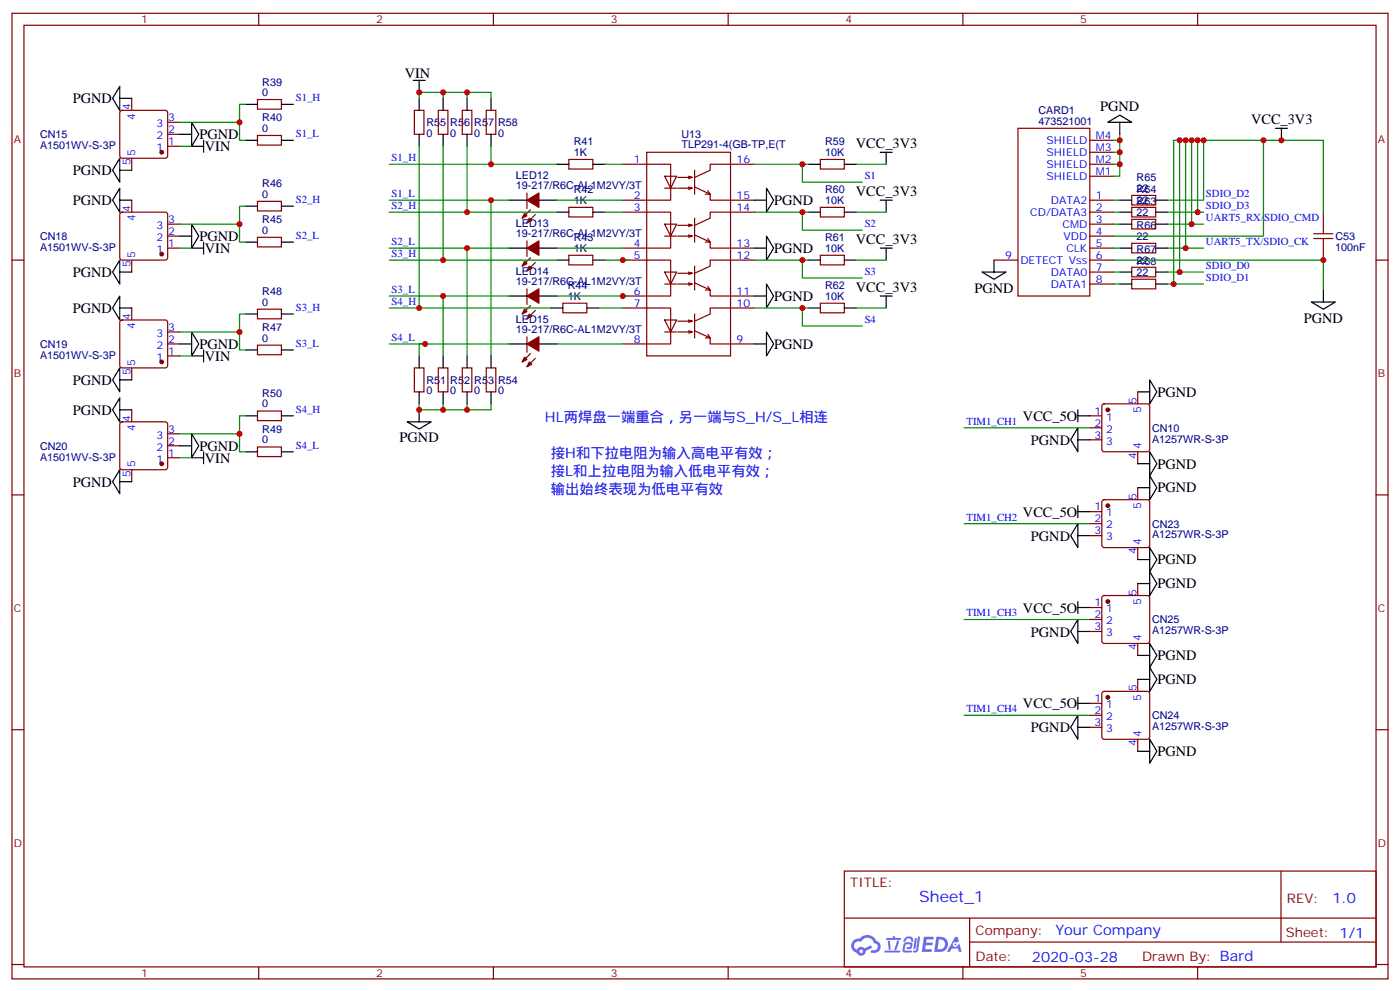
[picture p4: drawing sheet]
<svg xmlns="http://www.w3.org/2000/svg" width="412mm" height="292mm" viewBox="0 0 412 292" stroke-linecap="round" stroke-linejoin="round" font-family="sans-serif">
<g fill="none" stroke="#870000" stroke-width=".35">
<path d="M3.5 3.9h405.4v284.4h-405.4zM7.1 7.4h398.2v277.3h-398.2zM76.2 3.9v3.5M145.3 3.9v3.5M214.5 3.9v3.5M283.6 3.9v3.5M352.8 3.9v3.5M3.5 76.6h3.6M405.3 76.6h3.6M3.5 145.7h3.6M405.3 145.7h3.6M3.5 214.9h3.6"/>
<path d="M405.3 214.9h3.6M248.7 256.5h156.6v28.2h-156.6zM377.3 256.5v20.9M248.7 270.4h156.5M285.6 277.4h119.6M285.6 270.4v14.1M3.5 284h3.6M76.2 284.7v3.6M145.3 284.7v3.6M214.5 284.7v3.6M283.6 284.7v3.6M352.8 284.7v3.6"/>
<path d="M405.3 284h3.6"/>
</g>
<g fill="#5487ff">
<path d="M272.1 275.8h2.6l.3 .2-.1 .6h-2l-.1 1h1.6l.4 .4-.4 .4h-1.7l-.2 1.1 1.8 .1 .3 .3-.2 .4h-2.9z"/>
<path d="M281.4 275.9h.7l.4 1.3-.7 .3a.74 .74 0 0 0-1.1 .3 .74 .74 0 0 0 .5 1.1 .74 .74 0 0 0 .9-.7l.5-.3 .7 2.4h-.9l-.2-1h-1.9l-.5 1h-.9z"/>
<path d="M269.5 276.3h.6l-.4 2.9a.31 .31 0 0 1-.3 .3 .31 .31 0 0 1-.3-.3z"/>
<path d="M270.4 275.8h.6l-.5 4a.89 .89 0 0 1-.7 .7 .89 .89 0 0 1-.9-.3l1-.5z"/>
<path d="M266.8 276l.6-.2 1.2 .1 .5 1.3-.6 .1-.4-.9-1 .1a.95 .95 0 0 1-1 .8l-.1-.2z"/>
<path d="M266.4 277.7l1.8-.2a1.04 1.04 0 0 1 .6 1.1 1.04 1.04 0 0 1-.8 .9h-.7a.29 .29 0 0 1-.3-.4 .29 .29 0 0 1 .3-.2h.7l.2-.8h-1.4l-.4 1.8h1.9a.29 .29 0 0 1 .3 .3 .29 .29 0 0 1-.3 .3h-2l-.4-.3 .2-2.1z"/>
<path d="M260.5 279.9h4.4a.3 .3 0 0 1 .3 .3 .3 .3 0 0 1-.3 .3h-4.3z"/>
<path d="M264.3 277h.6l-.5 1.6a1.02 1.02 0 0 1-.7 1.2l-.2-.3z"/>
<path d="M261.5 277h.6l.3 2.4-.3 .3-.3-.2z"/>
<path d="M261.1 276.2h1.9l.2-.5h.5l-.1 .5h1.5a.29 .29 0 0 1 .3 .3 .29 .29 0 0 1-.3 .3h-3.9z"/>
<path d="M275.8 275.9l-.6 4.4h1.4a2.27 2.27 0 0 0 2.7-2.3 2.27 2.27 0 0 0-2.7-2.1zM276.6 276.6a1.5 1.5 0 0 1 1.8 1.6 1.5 1.5 0 0 1-1.9 1.3h-.3z"/>
<path d="M251.4 277a2.09 2.09 0 0 0 1 3.5 1.37 1.37 0 0 0 1.5 .9 1.37 1.37 0 0 0 1.1-1.4l2-1-.5-.7-1.8 1a1.4 1.4 0 0 0-2.3 .4 1.32 1.32 0 0 1-.6-1.9 1.32 1.32 0 0 1 1.9-.4 2.02 2.02 0 0 1 2-1.3 2.02 2.02 0 0 1 1.8 1.7 1.09 1.09 0 0 1 1.1 1.3 1.09 1.09 0 0 1-1.6 .7 .41 .41 0 0 0-.5 .3 .41 .41 0 0 0 .4 .5 1.89 1.89 0 0 0 2.4-1.2 1.89 1.89 0 0 0-1.2-2.4 2.98 2.98 0 0 0-5-.6l-1 .1zM253.2 280.1a.52 .52 0 0 1 1 0 .52 .52 0 0 1-1 0z"/>
<circle cx="281.4" cy="278.1" r=".28"/>
</g>
<g fill="none" stroke="#870000" stroke-width=".35">
<path d="M35.5 32.7l.5-.2h12.7l.5 .2 .2 .5v12.7l-.2 .5-.5 .2h-12.7l-.5-.2-.2-.5v-12.7zM38.8 29v3.5M49.4 39.5h3.5M49.4 36h3.5M75.8 29.3h7.1v2.8h-7.1zM75.8 39.9h7.1v2.8h-7.1zM122.1 32.5h2.8v7h-2.8zM129.1 32.5h2.8v7h-2.8zM136.2 32.5h2.8v7h-2.8zM143.2 32.5h2.8v7h-2.8zM299.9 37.8h21.1v49.4h-21.1zM38.8 46.6v3.5"/>
<path d="M38.8 58.9v3.6M49.4 43.1h3.5M75.8 59.3h7.1v2.8h-7.1zM155.2 56.8v4.6M167.6 47h7v2.8h-7zM183.4 48.4h14.2v10.5h-14.2M190.5 44.8h24.7v60h-24.7zM195.8 51.9h3.5l-1.7 3.5zM195.8 55.4h3.5M202.8 51.9l1.1 .3h-4.2M202.8 55.1l1.1 .3h-4.2M203.9 52.2l-1.1 .4"/>
<path d="M203.9 55.4l-1.1 .4M204.6 55.1l4.6 2.1-.7-1.1M204.6 50.1v7.1M207.8 57.2h1.4v1.7h13M222.2 48.4h-13v1.7l-4.6 2.1M241.7 47h7v2.8h-7zM321 48.4h7.1M321 58.9h7.1M321 51.9h7.1M321 44.8h7.1M321 41.3h7.1M333.4 57.5h7v2.9h-7z"/>
<path d="M35.5 62.7l.5-.2h12.7l.5 .2 .2 .5v12.7l-.2 .5-.5 .2h-12.7l-.5-.2-.2-.5v-12.7zM38.8 76.6v3.5M49.4 69.5h3.5M49.4 73.1h3.5M49.4 66h3.5M75.8 69.9h7.1v2.8h-7.1zM155.2 70.9v4.6M156.3 61.8l-2.5 2.4M156.3 75.9l-2.5 2.5M157.7 63.2l-2.5 2.5M157.7 77.3l-2.5 2.5M167.6 61.1h7v2.8h-7z"/>
<path d="M167.6 75.2h7v2.8h-7zM183.4 62.5h14.2v10.6h-14.2M183.4 76.6h14.2v10.6h-14.2M195.8 66h3.5l-1.7 3.5zM195.8 69.5h3.5M202.8 66l1.1 .4h-4.2M202.8 69.2l1.1 .3h-4.2M203.9 66.4l-1.1 .3M203.9 69.5l-1.1 .4M204.6 69.2l4.6 2.1-.7-1.1M204.6 64.2v7.1M204.6 78.4v7"/>
<path d="M207.8 71.3h1.4v1.8h13M222.2 62.5h-13v1.7l-4.6 2.2M222.2 76.6h-13v1.8l-4.6 2.1M241.7 61.1h7v2.8h-7zM241.7 75.2h7v2.8h-7zM292.8 76.6h7.1M321 69.5h7.1M321 62.5h7.1M321 73.1h7.1M321 76.6h7.1M321 66h7.1M333.4 71.6h7v2.9h-7z"/>
<path d="M333.4 64.6h7v2.8h-7zM333.4 61.1h7v2.8h-7zM333.4 78.7h7v2.8h-7zM389.8 62.5v3.5M389.8 73.1v3.5M35.5 94.4l.5-.2h12.7l.5 .2 .2 .5v12.7l-.2 .5-.5 .2h-12.7l-.5-.2-.2-.5v-12.7zM38.8 90.7v3.5M49.4 97.8h3.5M75.8 91.1h7.1v2.8h-7.1zM155.2 85.1v4.5M155.2 99.2v4.6M156.3 90l-2.5 2.5"/>
<path d="M157.7 91.4l-2.5 2.5M165.8 89.3h7.1v2.8h-7.1zM183.4 90.7h14.2v10.6h-14.2M195.8 80.1h3.5l-1.7 3.5zM195.8 94.2h3.5l-1.7 3.6zM195.8 83.6h3.5M195.8 97.8h3.5M202.8 80.1l1.1 .4h-4.2M202.8 83.3l1.1 .3h-4.2M202.8 94.2l1.1 .4h-4.2M202.8 97.4l1.1 .4h-4.2M203.9 80.5l-1.1 .3"/>
<path d="M203.9 83.6l-1.1 .4M203.9 94.6l-1.1 .3M203.9 97.8l-1.1 .3M204.6 83.3l4.6 2.1-.7-1.1M204.6 97.4l4.6 2.1-.7-1M204.6 92.5v7M207.8 85.4h1.4v1.8h13M207.8 99.5h1.4v1.8h13M222.2 90.7h-13v1.8l-4.6 2.1M241.7 89.3h7v2.8h-7zM321 83.6h7.1M321 80.1h7.1"/>
<path d="M333.4 82.2h7v2.9h-7zM38.8 108.3v3.6M49.4 101.3h3.5M49.4 104.8h3.5M75.8 101.6h7.1v2.9h-7.1zM122.1 108.3h2.8v7.1h-2.8zM129.1 108.3h2.8v7.1h-2.8zM136.2 108.3h2.8v7.1h-2.8zM143.2 108.3h2.8v7.1h-2.8zM156.3 104.1l-2.5 2.5M157.7 105.5l-2.5 2.5M324.8 119.1l.5-.2h12.7l.5 .2 .2 .5v12.7l-.3 .5-.4 .2h-12.7l-.5-.2-.2-.5v-12.7z"/>
<path d="M335.1 115.4v3.5M35.5 124.4l.5-.2h12.7l.5 .2 .2 .5v12.7l-.2 .5-.5 .2h-12.7l-.5-.2-.2-.5v-12.7zM38.8 120.7v3.5M38.8 138.3v3.6M49.4 134.8h3.5M49.4 131.3h3.5M49.4 127.7h3.5M75.8 131.6h7.1v2.8h-7.1zM75.8 121h7.1v2.9h-7.1zM321 122.4h3.6M321 126h3.6M321 129.5h3.6"/>
<path d="M335.1 133v3.6M321 150.7h3.6M321 154.2h3.6M321 157.7h3.6M324.8 147.4l.5-.3h12.7l.5 .3 .2 .4v12.7l-.3 .5-.4 .3h-12.7l-.5-.3-.2-.5v-12.7zM335.1 143.6v3.5M321 178.9h3.6M324.8 175.6l.5-.2h12.7l.5 .2 .2 .5v12.7l-.3 .5-.4 .2h-12.7l-.5-.3-.2-.4v-12.7zM335.1 161.3v3.5M335.1 171.8v3.6M321 182.4h3.6M321 185.9h3.6"/>
<path d="M335.1 189.5v3.5M321 207.1h3.6M321 210.6h3.6M321 214.2h3.6M324.8 203.8l.5-.2h12.7l.5 .2 .2 .5v12.7l-.3 .5-.4 .2h-12.7l-.5-.2-.2-.5v-12.7zM335.1 200.1v3.5M335.1 217.7v3.5"/>
</g>
<g fill="#870000" stroke="#870000" stroke-width=".35">
<path d="M155.2 58.9l3.5-2.1v4.3z"/>
<path d="M154.5 62.8l.7 .7-1.4 .7z"/>
<path d="M155.9 64.2l.7 .7-1.4 .8z"/>
<path d="M155.2 73.1l3.5-2.2v4.3z"/>
<path d="M154.5 76.9l.7 .7-1.4 .8z"/>
<path d="M155.9 78.4l.7 .7-1.4 .7z"/>
<path d="M155.2 87.2l3.5-2.1v4.2z"/>
<path d="M154.5 91.1l.7 .7-1.4 .7z"/>
<path d="M155.9 92.5l.7 .7-1.4 .7z"/>
<path d="M155.2 101.3l3.5-2.1v4.2z"/>
<path d="M154.5 105.2l.7 .7-1.4 .7z"/>
<path d="M155.9 106.6l.7 .7-1.4 .7z"/>
<circle cx="47.6" cy="44.8" r=".53"/>
<circle cx="47.6" cy="74.8" r=".53"/>
<circle cx="47.6" cy="106.6" r=".53"/>
<circle cx="47.6" cy="136.6" r=".53"/>
<circle cx="326.3" cy="120.7" r=".53"/>
<circle cx="326.3" cy="148.9" r=".53"/>
<circle cx="326.3" cy="205.4" r=".53"/>
<circle cx="326.3" cy="177.1" r=".53"/>
</g>
<g fill="none" stroke="#000" stroke-width=".35">
<path d="M35.3 25.4v7.1l-2.1-3.5zM35.3 29h3.5M52.9 39.5h3.5M56.4 36l2.2 3.5-2.2 3.6zM72.3 30.7h3.5M82.9 30.7h3.5M121.7 23.7h3.5M123.5 23.7v3.5M123.5 29v3.5M123.5 39.5v3.6M130.5 29v3.5M130.5 39.5v3.6"/>
<path d="M137.6 29v3.5M137.6 39.5v3.6M144.6 29v3.5M144.6 39.5v3.6M326.3 36l3.5-2.1 3.6 2.1zM329.8 36v3.5M375.7 37.8h3.5M377.5 37.8v3.5M35.3 46.6v7.1l-2.1-3.6zM35.3 55.4v7.1l-2.1-3.6zM35.3 58.9h3.5M35.3 50.1h3.5"/>
<path d="M56.4 43.1h3.6M60 41.3v3.5M72.3 41.3h3.5M82.9 41.3h3.5M149.9 58.9h5.3M158.7 58.9h5.3M164 48.4h3.6M174.6 48.4h3.6M222.2 58.9h3.6M225.8 55.4l2.1 3.5-2.1 3.6zM238.1 48.4h3.6M248.7 48.4h3.5"/>
<path d="M259.3 58.9h3.5M259.3 44.8h3.5M261.1 44.8v3.6M261.1 58.9v3.6M329.8 58.9h3.6M340.4 58.9h3.6M35.3 76.6v7l-2.1-3.5zM52.9 69.5h3.5M56.4 66l2.2 3.5-2.2 3.6zM56.4 73.1h3.6M60 71.3v3.5M72.3 71.3h3.5"/>
<path d="M72.3 60.7h3.5M82.9 71.3h3.5M82.9 60.7h3.5M149.9 73.1h5.3M158.7 73.1h5.3M164 62.5h3.6M164 76.6h3.6M174.6 62.5h3.6M174.6 76.6h3.6M222.2 73.1h3.6M225.8 69.5l2.1 3.6-2.1 3.5zM238.1 62.5h3.6"/>
<path d="M238.1 76.6h3.6M248.7 62.5h3.5M248.7 76.6h3.5M259.3 73.1h3.5M261.1 73.1v3.5M292.8 76.6v3.5M329.8 73.1h3.6M329.8 62.5h3.6M329.8 66h3.6M340.4 73.1h3.6M340.4 62.5h3.6M340.4 66h3.6"/>
<path d="M35.3 87.2v7l-2.1-3.5zM35.3 90.7h3.5M35.3 80.1h3.5M56.4 97.8l2.2 3.5-2.2 3.5zM72.3 92.5h3.5M82.9 92.5h3.5M149.9 87.2h5.3M158.7 87.2h5.3M162.3 90.7h3.5M172.9 90.7h3.5M222.2 87.2h3.6M225.8 83.6l2.1 3.6-2.1 3.5z"/>
<path d="M225.8 97.8l2.1 3.5-2.1 3.5zM238.1 90.7h3.6M248.7 90.7h3.5M259.3 87.2h3.5M261.1 87.2v3.5M289.3 80.1h7l-3.5 2.1zM329.8 80.1h3.6M329.8 83.6h3.6M340.4 80.1h3.6M340.4 83.6h3.6M386.3 88.9h7l-3.5 2.2zM389.8 85.4v3.5"/>
<path d="M35.3 108.3v7.1l-2.1-3.5zM35.3 117.2v7l-2.1-3.5zM35.3 111.9h3.5M52.9 101.3h3.5M56.4 104.8h3.6M60 103v3.6M72.3 103h3.5M82.9 103h3.5M123.5 104.8v3.5M123.5 115.4v3.5M130.5 104.8v3.5M130.5 115.4v3.5"/>
<path d="M137.6 104.8v3.5M137.6 115.4v3.5M144.6 104.8v3.5M144.6 115.4v3.5M149.9 101.3h5.3M158.7 101.3h5.3M222.2 101.3h3.6M335.1 115.4h3.6M338.7 111.9l2.1 3.5-2.1 3.5zM35.3 138.3v7.1l-2.1-3.5zM35.3 120.7h3.5M52.9 131.3h3.5"/>
<path d="M56.4 127.7l2.2 3.6-2.2 3.5zM56.4 134.8h3.6M60 133v3.6M72.3 133h3.5M72.3 122.4h3.5M82.9 133h3.5M82.9 122.4h3.5M119.9 124.2h7.1l-3.5 2.1zM123.5 120.7v3.5M317.5 126v7l-2.1-3.5zM317.5 122.4h3.5M317.5 129.5h3.5"/>
<path d="M317.5 120.7v3.5M335.1 136.6h3.6M338.7 133l2.1 3.6-2.1 3.5zM35.3 141.9h3.5M317.5 154.2v7.1l-2.1-3.6zM317.5 148.9v3.5M317.5 150.7h3.5M317.5 157.7h3.5M335.1 143.6h3.6M338.7 140.1l2.1 3.5-2.1 3.5zM317.5 177.1v3.6M317.5 178.9h3.5"/>
<path d="M335.1 164.8h3.6M335.1 171.8h3.6M338.7 161.3l2.1 3.5-2.1 3.5zM338.7 168.3l2.1 3.5-2.1 3.6zM317.5 182.4v7.1l-2.1-3.6zM317.5 185.9h3.5M335.1 193h3.6M338.7 196.5l2.1 3.6-2.1 3.5zM338.7 189.5l2.1 3.5-2.1 3.5zM317.5 210.6v7.1l-2.1-3.5zM317.5 205.4v3.5M317.5 214.2h3.5"/>
<path d="M317.5 207.1h3.5M335.1 200.1h3.6M338.7 217.7l2.1 3.5-2.1 3.6zM335.1 221.2h3.6"/>
</g>
<path d="M387 68.8h5.6M387 70.2h5.6M389.8 66v2.8M389.8 70.2v2.9" fill="none" stroke="#a10000" stroke-width=".35"/>
<g fill="none" stroke="#008700" stroke-width=".35">
<path d="M52.9 36h17.7M72.3 30.7h-1.7v10.6h1.7M123.5 29v-1.8h21.1v1.8M130.5 27.2v1.8M137.6 27.2v1.8M329.8 39.5v12.4h-1.7M52.9 43.1h3.5M114.7 48.4h49.3M114.7 58.9h35.2M123.5 43.1v47.6M130.5 43.1v33.5M137.6 43.1v19.4"/>
<path d="M144.6 43.1v5.3M144.6 58.9v45.9M164 58.9h19.4M178.2 48.4h5.2M222.2 48.4h15.9M236.4 48.4v5.3h17.6M252.2 48.4h8.9M328.1 48.4h1.7M328.1 58.9h1.7M328.1 41.3h1.7M328.1 44.8h1.7M347.5 41.3v38.8"/>
<path d="M349.2 41.3v31.8M351 41.3v24.7M352.8 41.3v21.2h-8.8M354.5 41.3v17.6h-10.5M372.2 41.3v28.2h-44.1M52.9 73.1h3.5M52.9 66h17.7M72.3 60.7h-1.7v10.6h1.7M114.7 73.1h35.2M114.7 62.5h49.3M114.7 76.6h49.3M137.6 73.1v31.7"/>
<path d="M164 73.1h19.4M178.2 62.5h5.2M178.2 76.6h7M222.2 62.5h15.9M222.2 76.6h15.9M236.4 62.5v5.3h17.6M236.4 76.6v5.3h17.6M252.2 62.5h8.9M252.2 76.6h8.9M328.1 76.6h61.7v8.8M328.1 73.1h1.7M328.1 62.5h1.7"/>
<path d="M328.1 66h1.7M344 73.1h10.5M344 66h10.5M352.8 62.5h1.7M389.8 62.5v-21.2h-44.1v42.3M52.9 97.8h17.7M72.3 92.5h-1.7v10.5h1.7M114.7 87.2h35.2M114.7 90.7h47.6M130.5 87.2v17.6M164 87.2h21.2M176.4 90.7h7"/>
<path d="M222.2 90.7h15.9M236.4 90.7v5.3h17.6M252.2 90.7h8.9M328.1 80.1h1.7M328.1 83.6h1.7M344 80.1h10.5M344 83.6h10.5M52.9 104.8h3.5M114.7 101.3h35.2M123.5 118.9v1.8h21.1v-1.8M125.2 101.3h-1.7v3.5M130.5 118.9v1.8"/>
<path d="M137.6 118.9v1.8M164 101.3h19.4M52.9 127.7h17.7M52.9 134.8h3.5M72.3 122.4h-1.7v10.6h1.7M284 126h37M284 154.2h37M284 182.4h37M284 210.6h37"/>
</g>
<g fill="#c00">
<circle cx="70.6" cy="36" r=".88"/>
<circle cx="183.4" cy="87.2" r=".88"/>
<circle cx="183.4" cy="76.6" r=".88"/>
<circle cx="70.6" cy="66" r=".88"/>
<circle cx="70.6" cy="97.8" r=".88"/>
<circle cx="70.6" cy="127.7" r=".88"/>
<circle cx="125.2" cy="101.3" r=".88"/>
<circle cx="137.6" cy="73.1" r=".88"/>
<circle cx="130.5" cy="87.2" r=".88"/>
<circle cx="144.6" cy="58.9" r=".88"/>
<circle cx="130.5" cy="120.7" r=".88"/>
<circle cx="137.6" cy="120.7" r=".88"/>
<circle cx="130.5" cy="76.6" r=".88"/>
<circle cx="137.6" cy="62.5" r=".88"/>
<circle cx="144.6" cy="48.4" r=".88"/>
<circle cx="123.5" cy="120.7" r=".88"/>
<circle cx="123.5" cy="90.7" r=".88"/>
<circle cx="130.5" cy="27.2" r=".88"/>
<circle cx="137.6" cy="27.2" r=".88"/>
<circle cx="123.5" cy="27.2" r=".88"/>
<circle cx="236.4" cy="48.4" r=".88"/>
<circle cx="236.4" cy="62.5" r=".88"/>
<circle cx="236.4" cy="76.6" r=".88"/>
<circle cx="236.4" cy="90.7" r=".88"/>
<circle cx="329.8" cy="44.8" r=".88"/>
<circle cx="329.8" cy="41.3" r=".88"/>
<circle cx="329.8" cy="48.4" r=".88"/>
<circle cx="345.7" cy="83.6" r=".88"/>
<circle cx="347.5" cy="80.1" r=".88"/>
<circle cx="349.3" cy="73.1" r=".88"/>
<circle cx="351" cy="66" r=".88"/>
<circle cx="354.5" cy="41.3" r=".88"/>
<circle cx="352.8" cy="41.3" r=".88"/>
<circle cx="372.2" cy="41.3" r=".88"/>
<circle cx="347.5" cy="41.3" r=".88"/>
<circle cx="349.3" cy="41.3" r=".88"/>
<circle cx="351" cy="41.3" r=".88"/>
<circle cx="352.8" cy="62.5" r=".88"/>
<circle cx="389.8" cy="76.6" r=".88"/>
<circle cx="377.5" cy="41.3" r=".88"/>
</g>
<text font-size="4.6" fill="#00f" x="270.8" y="265.5">Sheet_1</text>
<g font-size="4.2">
<text x="119.2" y="23">VIN</text>
<text x="21.5" y="30.4">PGND</text>
<text x="324.1" y="32.7">PGND</text>
<text x="58.7" y="41">PGND</text>
<text x="368.5" y="36.6">VCC_3V3</text>
<text x="60.4" y="44.5">VIN</text>
<text x="252.1" y="43.7">VCC_3V3</text>
<text x="21.5" y="51.6">PGND</text>
<text x="252.1" y="57.8">VCC_3V3</text>
<text x="21.5" y="60.4">PGND</text>
<text x="228.1" y="60.4">PGND</text>
<text x="58.7" y="70.9">PGND</text>
<text x="252.1" y="71.9">VCC_3V3</text>
<text x="60.4" y="74.5">VIN</text>
<text x="228.1" y="74.5">PGND</text>
<text x="21.5" y="81.6">PGND</text>
<text x="228.1" y="88.7">PGND</text>
<text x="252.1" y="86">VCC_3V3</text>
<text x="287" y="86.2">PGND</text>
<text x="21.5" y="92.2">PGND</text>
<text x="384.1" y="95">PGND</text>
<text x="58.7" y="102.7">PGND</text>
<text x="60.4" y="106.2">VIN</text>
<text x="228.1" y="102.8">PGND</text>
<text x="21.5" y="113.3">PGND</text>
<text x="341" y="116.8">PGND</text>
<text x="21.5" y="122.2">PGND</text>
<text x="301.3" y="123.9">VCC_5O</text>
<text x="117.7" y="130.3">PGND</text>
<text x="303.7" y="131">PGND</text>
<text x="58.7" y="132.7">PGND</text>
<text x="60.4" y="136.2">VIN</text>
<text x="341" y="138">PGND</text>
<text x="21.5" y="143.3">PGND</text>
<text x="341" y="145">PGND</text>
<text x="301.3" y="152.2">VCC_5O</text>
<text x="303.7" y="159.2">PGND</text>
<text x="341" y="166.2">PGND</text>
<text x="341" y="173.2">PGND</text>
<text x="301.3" y="180.4">VCC_5O</text>
<text x="303.7" y="187.4">PGND</text>
<text x="341" y="194.4">PGND</text>
<text x="341" y="201.5">PGND</text>
<text x="301.3" y="208.6">VCC_5O</text>
<text x="303.7" y="215.7">PGND</text>
<text x="341" y="222.6">PGND</text>
</g>
<g font-size="4.2" fill="#00f">
<text x="160.5" y="124.2">HL两焊盘一端重合，另一端与S_H/S_L相连</text>
<text x="162.3" y="134.8">接H和下拉电阻为输入高电平有效；</text>
<text x="162.3" y="140.1">接L和上拉电阻为输入低电平有效；</text>
<text x="162.3" y="145.4">输出始终表现为低电平有效</text>
<text x="392.5" y="265.8">1.0</text>
<text x="310.9" y="275.3">Your Company</text>
<text x="304" y="283.1">2020-03-28</text>
</g>
<g font-size="3.9" fill="#800">
<text x="250.5" y="261.1">TITLE:</text>
<text x="379.1" y="265.8">REV:</text>
<text x="287.4" y="275.3">Company:</text>
<text x="378.7" y="275.9">Sheet: 1/1</text>
<text x="287.4" y="283">Date:</text>
<text x="336.4" y="283.1">Drawn By: Bard</text>
</g>
<g font-size="3.2" fill="#800">
<text x="41.6" y="6.9">1</text>
<text x="110.8" y="6.9">2</text>
<text x="179.9" y="6.9">3</text>
<text x="249.1" y="6.9">4</text>
<text x="318.2" y="6.9">5</text>
<text x="4.1" y="42">A</text>
<text x="405.9" y="42">A</text>
<text x="4.1" y="111.2">B</text>
<text x="405.9" y="111.2">B</text>
<text x="4.1" y="180.3">C</text>
<text x="405.9" y="180.3">C</text>
<text x="4.1" y="249.4">D</text>
<text x="405.9" y="249.4">D</text>
<text x="41.6" y="287.7">1</text>
<text x="110.8" y="287.7">2</text>
<text x="179.9" y="287.7">3</text>
<text x="249.1" y="287.7">4</text>
<text x="318.2" y="287.7">5</text>
</g>
<g font-size="3.2" fill="#000080">
<text x="77.3" y="28.3">0</text>
<text x="77.3" y="25.2">R39</text>
<text x="77.3" y="35.8">R40</text>
<text x="305.9" y="33.7">CARD1</text>
<text x="11.8" y="40.7">CN15</text>
<text x="77.3" y="38.8">0</text>
<text x="125.6" y="40.3">0</text>
<text x="125.6" y="37.1">R55</text>
<text x="132.6" y="40.3">0</text>
<text x="132.6" y="37.1">R56</text>
<text x="139.7" y="40.3">0</text>
<text x="139.7" y="37.1">R57</text>
<text x="146.8" y="40.3">0</text>
<text x="146.8" y="37.1">R58</text>
<text x="200.7" y="40.5">U13</text>
<text x="305.9" y="36.7">473521001</text>
<text x="11.8" y="43.9">A1501WV-S-3P</text>
<text x="169" y="45.9">1K</text>
<text x="169" y="42.7">R41</text>
<text x="200.7" y="43.7">TLP291-4(GB-TP,E(T</text>
<text x="243.1" y="45.9">10K</text>
<text x="243.1" y="42.7">R59</text>
<text x="152" y="52.7">LED12</text>
<text x="334.8" y="53.3">R65</text>
<text x="77.3" y="58.2">0</text>
<text x="77.3" y="55.2">R46</text>
<text x="152" y="55.8">19-217/R6C-AL1M2VY/3T</text>
<text x="169" y="56.8">R42</text>
<text x="243.1" y="56.8">R60</text>
<text x="334.8" y="56.5">22</text>
<text x="334.8" y="56.8">R64</text>
<text x="77.3" y="65.8">R45</text>
<text x="169" y="60">1K</text>
<text x="243.1" y="60">10K</text>
<text x="334.8" y="63.5">22</text>
<text x="334.8" y="60">22</text>
<text x="334.8" y="60.4">R63</text>
<text x="11.8" y="70.7">CN18</text>
<text x="77.3" y="68.8">0</text>
<text x="152" y="69.9">19-217/R6C-AL1M2VY/3T</text>
<text x="152" y="66.8">LED13</text>
<text x="169" y="70.9">R43</text>
<text x="243.1" y="70.9">R61</text>
<text x="334.8" y="70.6">22</text>
<text x="334.8" y="67.4">R66</text>
<text x="393.4" y="70.7">C53</text>
<text x="11.8" y="73.9">A1501WV-S-3P</text>
<text x="169" y="74.1">1K</text>
<text x="243.1" y="74.1">10K</text>
<text x="334.8" y="77.6">22</text>
<text x="334.8" y="74.5">R67</text>
<text x="334.8" y="78">R68</text>
<text x="393.3" y="73.8">100nF</text>
<text x="152" y="84">19-217/R6C-AL1M2VY/3T</text>
<text x="152" y="80.9">LED14</text>
<text x="334.8" y="81.2">22</text>
<text x="77.3" y="90">0</text>
<text x="77.3" y="86.9">R48</text>
<text x="167.2" y="88.2">1K</text>
<text x="167.2" y="85">R44</text>
<text x="243.1" y="88.2">10K</text>
<text x="243.1" y="85.1">R62</text>
<text x="152" y="95">LED15</text>
<text x="77.3" y="100.6">0</text>
<text x="77.3" y="97.5">R47</text>
<text x="152" y="98.1">19-217/R6C-AL1M2VY/3T</text>
<text x="11.8" y="105.6">A1501WV-S-3P</text>
<text x="11.8" y="102.4">CN19</text>
<text x="125.6" y="113">R51</text>
<text x="132.6" y="113">R52</text>
<text x="139.7" y="113">R53</text>
<text x="146.8" y="113">R54</text>
<text x="77.3" y="120">0</text>
<text x="77.3" y="116.9">R50</text>
<text x="125.6" y="116.2">0</text>
<text x="132.6" y="116.2">0</text>
<text x="139.7" y="116.2">0</text>
<text x="146.8" y="116.2">0</text>
<text x="77.3" y="130.6">0</text>
<text x="77.3" y="127.5">R49</text>
<text x="339.4" y="130.3">A1257WR-S-3P</text>
<text x="339.4" y="127.1">CN10</text>
<text x="11.8" y="135.6">A1501WV-S-3P</text>
<text x="11.8" y="132.4">CN20</text>
<text x="339.4" y="155.3">CN23</text>
<text x="339.4" y="158.5">A1257WR-S-3P</text>
<text x="339.4" y="183.6">CN25</text>
<text x="339.4" y="186.8">A1257WR-S-3P</text>
<text x="339.4" y="215">A1257WR-S-3P</text>
<text x="339.4" y="211.8">CN24</text>
</g>
<g font-size="3.2" fill="#00f">
<text x="87.1" y="29.8">S1_H</text>
<text x="38.5" y="32.5" transform="rotate(-90 38.5 32.5)">4</text>
<text x="39.9" y="35.2" transform="rotate(-90 39.9 35.2)">4</text>
<text x="49.6" y="35.7">3</text>
<text x="46.1" y="41">2</text>
<text x="46.1" y="37.4">3</text>
<text x="49.6" y="39.2">2</text>
<text x="87.1" y="40.4">S1_L</text>
<text x="322.8" y="41">M4</text>
<text x="39.9" y="45.9" transform="rotate(-90 39.9 45.9)">5</text>
<text x="46.1" y="44.5">1</text>
<text x="49.6" y="42.7">1</text>
<text x="115.4" y="47.5">S1_H</text>
<text x="308.2" y="45.9">SHIELD</text>
<text x="308.2" y="42.4">SHIELD</text>
<text x="322.8" y="44.5">M3</text>
<text x="38.5" y="48.6" transform="rotate(-90 38.5 48.6)">5</text>
<text x="186.7" y="48">1</text>
<text x="217" y="48">16</text>
<text x="254.7" y="52.8">S1</text>
<text x="308.2" y="53">SHIELD</text>
<text x="308.2" y="49.4">SHIELD</text>
<text x="322.8" y="51.5">M1</text>
<text x="322.8" y="48">M2</text>
<text x="87.1" y="59.8">S2_H</text>
<text x="115.4" y="58.1">S1_L</text>
<text x="186.7" y="58.6">2</text>
<text x="217" y="58.6">15</text>
<text x="322.8" y="58.6">1</text>
<text x="355.2" y="58.1">SDIO_D2</text>
<text x="38.5" y="62.5" transform="rotate(-90 38.5 62.5)">4</text>
<text x="39.9" y="65.2" transform="rotate(-90 39.9 65.2)">4</text>
<text x="49.6" y="65.7">3</text>
<text x="115.4" y="61.6">S2_H</text>
<text x="186.7" y="62.1">3</text>
<text x="217" y="62.1">14</text>
<text x="303.5" y="63.5">CD/DATA3</text>
<text x="309.6" y="60">DATA2</text>
<text x="322.8" y="62.1">2</text>
<text x="322.8" y="65.7">3</text>
<text x="355.2" y="65.1">UART5_RX/SDIO_CMD</text>
<text x="355.2" y="61.6">SDIO_D3</text>
<text x="46.1" y="70.9">2</text>
<text x="46.1" y="67.4">3</text>
<text x="49.6" y="69.2">2</text>
<text x="87.1" y="70.4">S2_L</text>
<text x="254.7" y="66.9">S2</text>
<text x="313" y="67.1">CMD</text>
<text x="313.3" y="70.6">VDD</text>
<text x="322.8" y="69.2">4</text>
<text x="39.9" y="75.9" transform="rotate(-90 39.9 75.9)">5</text>
<text x="46.1" y="74.5">1</text>
<text x="49.6" y="72.7">1</text>
<text x="115.4" y="72.2">S2_L</text>
<text x="115.4" y="75.7">S3_H</text>
<text x="186.7" y="72.7">4</text>
<text x="186.7" y="76.2">5</text>
<text x="217" y="76.2">12</text>
<text x="217" y="72.7">13</text>
<text x="296.1" y="76.2">9</text>
<text x="300.6" y="77.6">DETECT Vss</text>
<text x="314.1" y="74.1">CLK</text>
<text x="322.8" y="72.7">5</text>
<text x="322.8" y="76.2">6</text>
<text x="355.2" y="72.2">UART5_TX/SDIO_CK</text>
<text x="38.5" y="78.6" transform="rotate(-90 38.5 78.6)">5</text>
<text x="254.7" y="81">S3</text>
<text x="309.6" y="81.2">DATA0</text>
<text x="322.8" y="79.8">7</text>
<text x="322.8" y="83.3">8</text>
<text x="355.2" y="79.2">SDIO_D0</text>
<text x="355.2" y="82.8">SDIO_D1</text>
<text x="115.4" y="86.3">S3_L</text>
<text x="115.4" y="89.8">S4_H</text>
<text x="186.7" y="86.8">6</text>
<text x="217" y="86.8">11</text>
<text x="309.6" y="84.7">DATA1</text>
<text x="38.5" y="94.2" transform="rotate(-90 38.5 94.2)">4</text>
<text x="87.1" y="91.6">S3_H</text>
<text x="186.7" y="90.3">7</text>
<text x="217" y="90.3">10</text>
<text x="254.7" y="95.1">S4</text>
<text x="39.9" y="97" transform="rotate(-90 39.9 97)">4</text>
<text x="46.1" y="99.2">3</text>
<text x="49.6" y="100.9">2</text>
<text x="49.6" y="97.4">3</text>
<text x="115.4" y="100.4">S4_L</text>
<text x="186.7" y="100.9">8</text>
<text x="217" y="100.9">9</text>
<text x="39.9" y="107.6" transform="rotate(-90 39.9 107.6)">5</text>
<text x="46.1" y="106.2">1</text>
<text x="46.1" y="102.7">2</text>
<text x="49.6" y="104.5">1</text>
<text x="87.1" y="102.2">S3_L</text>
<text x="38.5" y="110.4" transform="rotate(-90 38.5 110.4)">5</text>
<text x="334.8" y="118.9" transform="rotate(-90 334.8 118.9)">5</text>
<text x="38.5" y="124.2" transform="rotate(-90 38.5 124.2)">4</text>
<text x="87.1" y="121.6">S4_H</text>
<text x="284.7" y="125.1">TIM1_CH1</text>
<text x="322.4" y="122.1">1</text>
<text x="322.4" y="125.6">2</text>
<text x="325.9" y="123.9">1</text>
<text x="336.2" y="121.6" transform="rotate(-90 336.2 121.6)">5</text>
<text x="39.9" y="126.9" transform="rotate(-90 39.9 126.9)">4</text>
<text x="46.1" y="129.2">3</text>
<text x="49.6" y="130.9">2</text>
<text x="49.6" y="127.4">3</text>
<text x="322.4" y="129.2">3</text>
<text x="325.9" y="127.4">2</text>
<text x="325.9" y="130.9">3</text>
<text x="39.9" y="137.6" transform="rotate(-90 39.9 137.6)">5</text>
<text x="46.1" y="136.2">1</text>
<text x="46.1" y="132.7">2</text>
<text x="49.6" y="134.4">1</text>
<text x="87.1" y="132.2">S4_L</text>
<text x="334.8" y="135" transform="rotate(-90 334.8 135)">4</text>
<text x="336.2" y="132.3" transform="rotate(-90 336.2 132.3)">4</text>
<text x="38.5" y="140.3" transform="rotate(-90 38.5 140.3)">5</text>
<text x="334.8" y="147.1" transform="rotate(-90 334.8 147.1)">5</text>
<text x="336.2" y="149.9" transform="rotate(-90 336.2 149.9)">5</text>
<text x="284.7" y="153.3">TIM1_CH2</text>
<text x="322.4" y="150.3">1</text>
<text x="322.4" y="153.8">2</text>
<text x="325.9" y="152.1">1</text>
<text x="325.9" y="155.6">2</text>
<text x="322.4" y="157.4">3</text>
<text x="325.9" y="159.1">3</text>
<text x="336.2" y="160.5" transform="rotate(-90 336.2 160.5)">4</text>
<text x="334.8" y="163.3" transform="rotate(-90 334.8 163.3)">4</text>
<text x="322.4" y="178.5">1</text>
<text x="334.8" y="175.4" transform="rotate(-90 334.8 175.4)">5</text>
<text x="336.2" y="178.1" transform="rotate(-90 336.2 178.1)">5</text>
<text x="284.7" y="181.5">TIM1_CH3</text>
<text x="322.4" y="182.1">2</text>
<text x="322.4" y="185.6">3</text>
<text x="325.9" y="180.3">1</text>
<text x="325.9" y="183.8">2</text>
<text x="325.9" y="187.4">3</text>
<text x="334.8" y="191.5" transform="rotate(-90 334.8 191.5)">4</text>
<text x="336.2" y="188.8" transform="rotate(-90 336.2 188.8)">4</text>
<text x="334.8" y="203.6" transform="rotate(-90 334.8 203.6)">5</text>
<text x="284.7" y="209.8">TIM1_CH4</text>
<text x="322.4" y="206.8">1</text>
<text x="325.9" y="208.5">1</text>
<text x="336.2" y="206.3" transform="rotate(-90 336.2 206.3)">5</text>
<text x="322.4" y="210.3">2</text>
<text x="322.4" y="213.8">3</text>
<text x="325.9" y="212.1">2</text>
<text x="325.9" y="215.6">3</text>
<text x="334.8" y="219.7" transform="rotate(-90 334.8 219.7)">4</text>
<text x="336.2" y="217" transform="rotate(-90 336.2 217)">4</text>
</g>
</svg>
